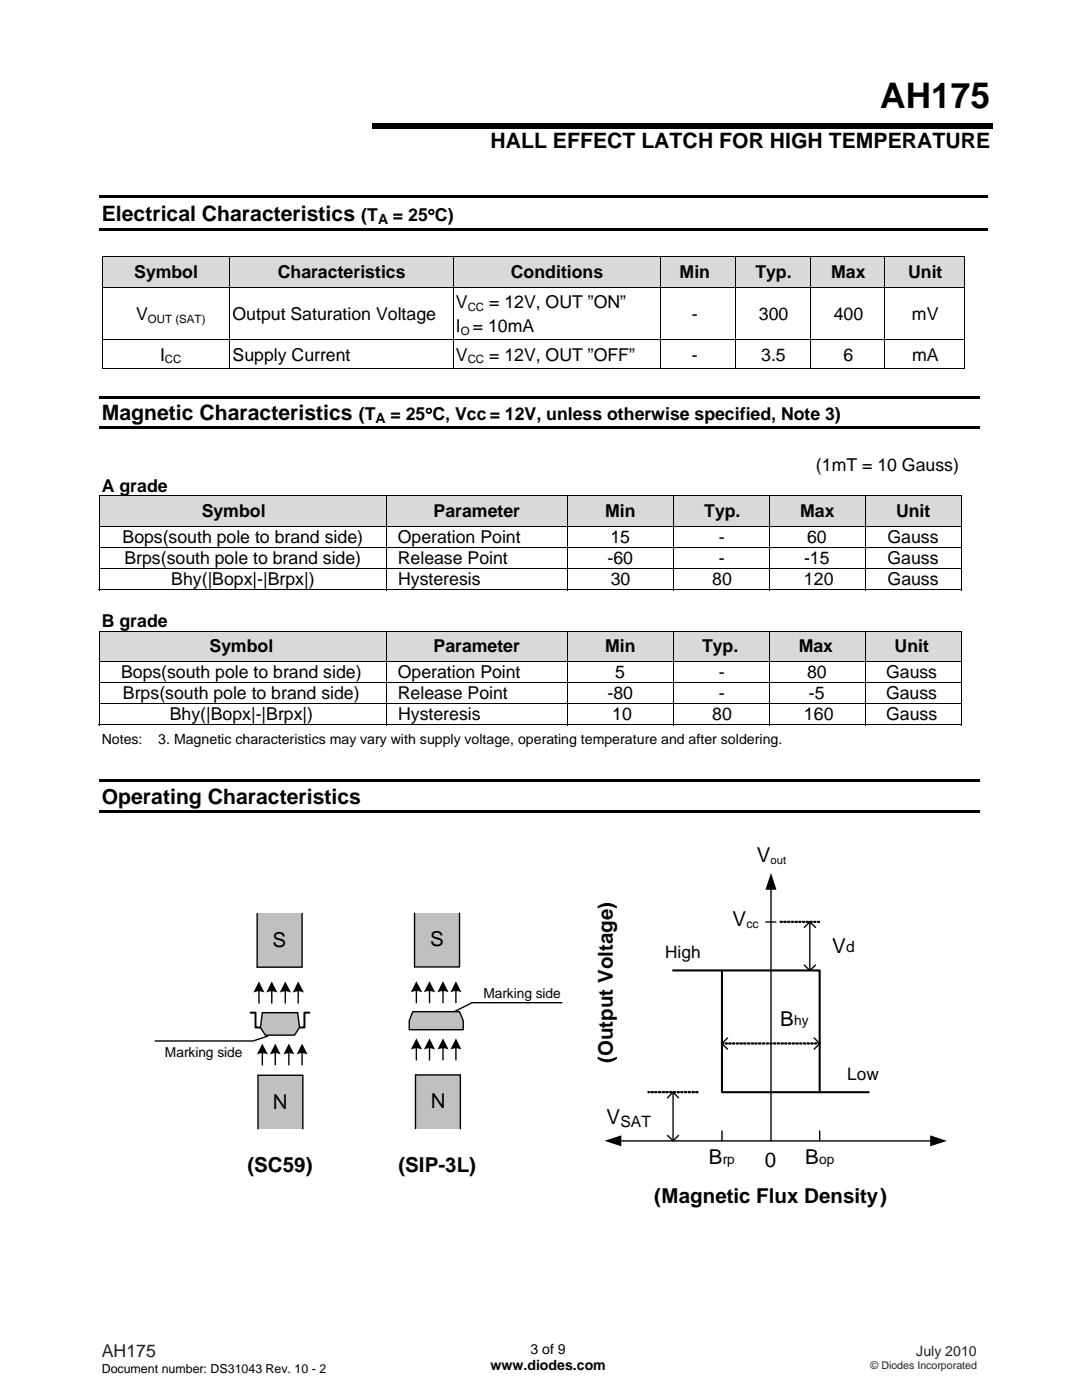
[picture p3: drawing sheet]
<svg xmlns="http://www.w3.org/2000/svg" width="216mm" height="279mm" viewBox="0 0 216 279" stroke-linecap="round" stroke-linejoin="round" font-family="sans-serif">
<path d="M19.8 39h177.2v.5h-177.2zM74.3 24.5h123.8v1.1h-123.8zM19.8 45.4h177.2v.6h-177.2zM19.8 79h175.6v.6h-175.6zM19.8 85.1h175.6v.6h-175.6z" fill="#000"/>
<g fill="#d9d9d9">
<path d="M19.9 99.1h57.1v5.8h-57.1z"/>
<path d="M20.3 99.9h56.3v4.1h-56.3z"/>
<path d="M77.2 99.1h35.9v5.8h-35.9z"/>
<path d="M77.6 99.9h35.1v4.1h-35.1z"/>
<path d="M113.2 99.1h21.2v5.8h-21.2z"/>
<path d="M113.6 99.9h20.4v4.1h-20.4z"/>
<path d="M134.6 99.1h18.9v5.8h-18.9z"/>
<path d="M135 99.9h18.1v4.1h-18.1z"/>
<path d="M153.6 99.1h19v5.8h-19z"/>
<path d="M154.1 99.9h18.1v4.1h-18.1z"/>
<path d="M172.8 99.1h18.9v5.8h-18.9z"/>
<path d="M173.2 99.9h18.1v4.1h-18.1z"/>
</g>
<path d="M19.7 98.9h.2v.2h-.2zM191.7 98.9h.2v.2h-.2zM191.7 117.6h.2v.2h-.2z" fill="#000"/>
<g fill="none" stroke="#000" stroke-width=".2">
<path d="M19.7 99h172.2M19.8 99.1v5.8M77.1 99.1v5.8M113.2 99.1v5.8M134.5 99.1v5.8M153.6 99.1v5.8M172.7 99.1v5.8M191.8 99.1v5.8M19.7 105h172.2M19.7 109.2h172.2M19.7 113.5h172.2M19.7 117.7h57.3"/>
<path d="M19.8 105.1v4M19.8 109.3v4.1M19.8 113.5v4.3M77.1 105.1v4M77.1 109.3v4.1M77.1 113.5v4.3M77.2 117.7h35.9M113.2 105.1v4M113.2 109.3v4.1M113.2 113.5v4.3M113.2 117.7h21.2M134.5 105.1v4"/>
<path d="M134.5 109.3v4.1M134.5 113.5v4.3M134.5 117.7h19M153.6 105.1v4M153.6 109.3v4.1M153.6 113.5v4.3M153.6 117.7h19M172.7 105.1v4M172.7 109.3v4.1M172.7 113.5v4.3M172.7 117.7h19M191.8 105.1v4"/>
<path d="M191.8 109.3v4.1M191.8 113.5v4.3"/>
</g>
<g fill="#d9d9d9">
<path d="M19.9 126.1h57.1v5.8h-57.1z"/>
<path d="M20.3 126.9h56.3v4.1h-56.3z"/>
<path d="M77.2 126.1h35.9v5.8h-35.9z"/>
<path d="M77.6 126.9h35.1v4.1h-35.1z"/>
<path d="M113.2 126.1h21.2v5.8h-21.2z"/>
<path d="M113.6 126.9h20.4v4.1h-20.4z"/>
<path d="M134.6 126.1h18.9v5.8h-18.9z"/>
<path d="M135 126.9h18.1v4.1h-18.1z"/>
<path d="M153.6 126.1h19v5.8h-19z"/>
<path d="M154.1 126.9h18.1v4.1h-18.1z"/>
<path d="M172.8 126.1h18.9v5.8h-18.9z"/>
<path d="M173.2 126.9h18.1v4.1h-18.1z"/>
</g>
<path d="M19.7 125.9h.2v.1h-.2zM191.7 125.9h.2v.1h-.2zM19.8 155.6h175.6v.5h-175.6zM191.7 144.6h.2v.2h-.2zM19.8 161.7h175.6v.5h-175.6z" fill="#000"/>
<g fill="none" stroke="#000" stroke-width=".2">
<path d="M19.7 126h172.2M19.7 132h172.2M19.7 136.2h172.2M19.8 126v5.9M19.8 132.1v4M19.8 136.3v4.1M77.1 126v5.9M77.1 132.1v4M77.1 136.3v4.1M113.2 126v5.9M113.2 132.1v4M113.2 136.3v4.1"/>
<path d="M134.5 126v5.9M134.5 132.1v4M134.5 136.3v4.1M153.6 126v5.9M153.6 132.1v4M153.6 136.3v4.1M172.7 126v5.9M172.7 132.1v4M172.7 136.3v4.1M191.8 126v5.9M191.8 132.1v4M191.8 136.3v4.1"/>
<path d="M19.7 140.4h172.2M19.7 144.7h57.3M19.8 140.5v4.3M77.1 140.5v4.3M77.2 144.7h35.9M113.2 140.5v4.3M113.2 144.7h21.2M134.5 140.5v4.3M134.5 144.7h19M153.6 140.5v4.3M153.6 144.7h19M172.7 140.5v4.3"/>
<path d="M172.7 144.7h19M191.8 140.5v4.3"/>
</g>
<path d="M83.1 197.5v2.6M85.7 197.5v2.6M88.4 197.5v2.6M91 197.5v2.6M97.8 200.1h-3.6l-3.6 1.8" fill="none" stroke="#000" stroke-width=".28"/>
<g fill="#000">
<path d="M83.1 195.8l1.1 2.2h-.3a2.04 2.04 0 0 0-1.9 0z" fill-rule="evenodd"/>
<path d="M85.7 195.8l1.1 2.2-1-.2h-.6l-.6 .2z" fill-rule="evenodd"/>
<path d="M88.4 195.8l1.1 2.2-1-.2h-.6l-.6 .2z" fill-rule="evenodd"/>
<path d="M91 195.8l1.1 2.2-1-.2h-.7l-.5 .2z" fill-rule="evenodd"/>
</g>
<path d="M82.4 201.9h9.3l.7 1.8v1.8h-10.7v-1.8z" fill-rule="evenodd" fill="#c0c0c0"/>
<path d="M82.4 201.9h9.3l.7 1.8v1.8h-10.7v-1.8zM83.1 208.9v2.6M85.7 208.9v2.6M88.4 208.9v2.6M91 208.9v2.6" fill="none" stroke="#000" stroke-width=".28"/>
<g fill="#000">
<path d="M83.1 207.2l1.1 2.3-1-.3-1.2 .3z" fill-rule="evenodd"/>
<path d="M85.7 207.2l1.1 2.3-1-.3-1.2 .3z" fill-rule="evenodd"/>
<path d="M88.4 207.2l1.1 2.3-1.3-.3-.9 .3z" fill-rule="evenodd"/>
<path d="M91 207.2l1.1 2.3-1.3-.3-.9 .3z" fill-rule="evenodd"/>
</g>
<path d="M82.7 182.2h9v10.8h-9z" fill="#c0c0c0"/>
<path d="M82.7 182.2v10.8h9v-10.8M97.8 200.1h14.3" fill="none" stroke="#000" stroke-width=".28"/>
<path d="M144.1 193.7h19.5v24.3h-19.5z" fill="#fff"/>
<path d="M134.3 193.7h9.8M144.1 193.7h19.5v24.3h-19.5zM163.6 218h9.7" fill="none" stroke="#000" stroke-width=".41"/>
<g fill="none" stroke="#000" stroke-width=".28">
<path d="M153.8 177.3v50.4M152.8 184h2M160.5 185.1l1.1-1.1 1.1 1.1M160.5 192.6l1.1 1.1 1.1-1.1M161.6 184v9.7M133.2 219.1l1.1-1.1 1.1 1.1M134.3 218v9.7M145.2 207.1l-1.1 1.2 1.1 1.1M162.5 207.1l1.1 1.2-1.1 1.1M123.7 227.7h62.2M133.2 226.6l1.1 1.1 1.1-1.1M144.1 225.7v2"/>
<path d="M163.6 225.7v2"/>
</g>
<g fill="#000">
<path d="M153.8 174.2l1.1 3.4h-2.2zM120.6 227.7l3.4-1.1v2.2zM185.6 226.6l3.3 1.1-3.3 1.1z"/>
<path d="M155.7 183.9h.4v.1l-.4 .1zM156.4 183.9h.4l.1 .1-.4 .1-.1-.1zM157.2 183.9h.3l.1 .1-.4 .1zM157.9 183.9h.4v.1l-.3 .1zM158.6 183.9h.4l.1 .1-.3 .1zM159.4 183.9h.4l.1 .1-.4 .1zM160.1 183.9h.4l.1 .1-.4 .1zM160.8 183.9h.5v.1l-.3 .1zM161.6 183.9h.4l.1 .1-.5 .1zM162.4 183.9h.4v.1l-.4 .1zM163.1 183.9h.4l.1 .1-.4 .1z" fill-rule="evenodd"/>
<path d="M138.8 217.8h.4l.1 .2-.4 .1zM138.1 217.8h.4v.3h-.3zM137.3 217.8h.5v.2l-.5 .1zM136.6 217.8h.4l.1 .2-.5 .1zM135.8 217.8h.5v.2l-.3 .1zM135.1 217.8h.5v.2l-.4 .1zM134.3 217.8h.5v.2l-.4 .1zM133.6 217.8h.4l.1 .2-.4 .1zM132.9 217.8h.4v.3h-.3l-.2-.1zM132.1 217.8h.5v.3h-.4l-.1-.1zM131.4 217.8h.4l.1 .2-.4 .1-.2-.1zM130.7 217.8h.4v.2l-.4 .1zM129.9 217.8h.5v.3h-.4l-.1-.1zM129.3 217.8h.3v.3h-.3z" fill-rule="evenodd"/>
<path d="M143.9 208.1h.5v.2l-.4 .1zM144.7 208.1h.4l.1 .2-.5 .1zM145.4 208.2l.4-.1 .1 .2-.4 .1zM146.2 208.1h.4v.2l-.4 .1zM146.9 208.1h.5v.2l-.5 .1zM147.7 208.1h.4l.1 .2-.5 .1zM148.4 208.1h.5v.2l-.4 .1zM149.2 208.1h.4v.2l-.4 .1zM149.9 208.2l.4-.1 .1 .2-.5 .1zM150.6 208.1h.5v.2l-.4 .1zM151.3 208.2l.5-.1v.2l-.4 .1zM152.1 208.1h.5v.2h-.5zM152.9 208.1h.4l.1 .2-.5 .1zM153.6 208.1h.5v.2l-.5 .1zM154.4 208.1h.4v.2l-.4 .1zM155.1 208.1h.5v.2l-.4 .1zM155.8 208.1h.5v.2l-.4 .1zM156.6 208.1h.4l.1 .2-.5 .1zM157.4 208.1h.4v.2l-.4 .1zM158.1 208.1h.4v.2l-.4 .1zM158.8 208.1h.4l.1 .2-.4 .1zM159.6 208.1h.4v.2l-.4 .1zM160.3 208.1h.4l.1 .2-.4 .1zM161.1 208.1h.4v.2l-.4 .1zM161.8 208.1h.4l.1 .2-.5 .1zM162.5 208.1h.5v.2l-.4 .1zM163.3 208.1h.3l.1 .2-.4 .1z" fill-rule="evenodd"/>
</g>
<g fill="none" stroke="#000" stroke-width=".2">
<path d="M155.7 183.9h.4v.1l-.4 .1zM156.4 183.9h.4l.1 .1-.4 .1-.1-.1zM157.2 183.9h.4v.1l-.4 .1zM157.9 183.9h.4v.1l-.3 .1zM158.6 183.9h.4l.1 .1-.3 .1zM159.4 183.9h.4l.1 .1-.4 .1zM160.1 183.9h.4l.1 .1-.4 .1zM160.8 183.9h.5v.1l-.3 .1zM161.6 183.9h.4l.1 .1-.5 .1zM162.4 183.9h.4v.1l-.3 .1zM163.1 183.9h.4l.1 .1-.4 .1zM129.3 217.8h.3v.3h-.3z"/>
<path d="M129.9 217.8h.5v.3h-.4l-.1-.1zM130.7 217.8h.4v.2l-.4 .1zM131.4 217.8h.4l.1 .2-.4 .1-.2-.1zM132.1 217.8h.5v.3h-.4l-.1-.1zM132.9 217.8h.4v.3h-.3l-.2-.1zM133.6 217.8h.4l.1 .2-.4 .1zM134.3 217.8h.5v.2l-.4 .1zM135.1 217.8h.5v.2l-.4 .1zM135.8 217.8h.5v.2l-.3 .1zM136.6 217.8h.4l.1 .2-.5 .1zM137.3 217.8h.5v.2l-.5 .1zM138.1 217.8h.4v.3h-.3z"/>
<path d="M138.8 217.8h.4l.1 .2-.4 .1zM143.9 208.1h.5v.2l-.4 .1zM144.7 208.1h.4l.1 .2-.5 .1zM145.5 208.1h.3l.1 .2-.4 .1zM146.2 208.1h.4v.2l-.4 .1zM146.9 208.1h.5v.2l-.5 .1zM147.7 208.1h.4l.1 .2-.5 .1zM148.4 208.1h.5v.2l-.4 .1zM149.2 208.1h.4v.2l-.4 .1zM149.9 208.1h.4l.1 .2-.5 .1zM150.6 208.1h.5v.2l-.4 .1zM151.4 208.1h.4v.2l-.4 .1z"/>
<path d="M152.1 208.1h.5v.2h-.5zM152.9 208.1h.4l.1 .2-.5 .1zM153.6 208.1h.5v.2l-.5 .1zM154.4 208.1h.4v.2l-.4 .1zM155.1 208.1h.5v.2l-.4 .1zM155.8 208.1h.5v.2l-.4 .1zM156.6 208.1h.4l.1 .2-.5 .1zM157.4 208.1h.4v.2l-.4 .1zM158.1 208.1h.4v.2l-.4 .1zM158.8 208.1h.4l.1 .2-.4 .1zM159.6 208.1h.4v.2l-.4 .1zM160.3 208.1h.4l.1 .2-.4 .1z"/>
<path d="M161.1 208.1h.4v.2l-.4 .1zM161.8 208.1h.4l.1 .2-.5 .1zM162.5 208.1h.5v.2l-.4 .1zM163.3 208.1h.3l.1 .2-.4 .1z"/>
</g>
<path d="M52.3 202.1h7.1l.4 3-1 1.5h-5.9l-.9-1.5z" fill-rule="evenodd" fill="#c0c0c0"/>
<path d="M51.7 197.5v2.7M54.2 197.5v2.7M56.9 197.5v2.7M59.5 197.5v2.7M52.3 202.1h7.1l.4 3-1 1.5h-5.9l-.9-1.5zM53.4 206.8l-2.9 1h-19.5" fill="none" stroke="#000" stroke-width=".28"/>
<path d="M50 202.1h1v3h1M61.7 202.1h-1v3h-.9" fill="none" stroke="#000" stroke-width=".39"/>
<g fill="#000">
<path d="M51.7 195.9l1.1 2.2-1.3-.3-1 .3z" fill-rule="evenodd"/>
<path d="M54.2 195.9l1.2 2.2-1-.3-1.3 .3z" fill-rule="evenodd"/>
<path d="M56.9 195.9l1.2 2.2-1-.3-1.3 .3z" fill-rule="evenodd"/>
<path d="M59.5 195.9l1.2 2.2-1-.3-1.3 .3z" fill-rule="evenodd"/>
</g>
<path d="M51.3 182.3h9v10.7h-9z" fill="#c0c0c0"/>
<path d="M51.3 182.3v10.7h9v-10.7M52.3 209.9v2.6M54.9 209.9v2.6M57.6 209.9v2.6M60.3 209.9v2.6" fill="none" stroke="#000" stroke-width=".28"/>
<g fill="#000">
<path d="M52.3 208.3l1.2 2.2-.1-.1a2.52 2.52 0 0 0-2 0l-.2 .1z" fill-rule="evenodd"/>
<path d="M54.9 208.3l1.1 2.2-.9-.3h-.6l-.7 .3z" fill-rule="evenodd"/>
<path d="M57.6 208.3l1.2 2.2-1-.3-1.3 .3z" fill-rule="evenodd"/>
<path d="M60.3 208.3l1.1 2.2a2.35 2.35 0 0 0-2.2 0z" fill-rule="evenodd"/>
</g>
<path d="M82.9 214.5h9v10.8h-9z" fill="#c0c0c0"/>
<path d="M82.9 225.3v-10.8h9v10.8" fill="none" stroke="#000" stroke-width=".28"/>
<path d="M51.5 214.6h8.9v10.7h-8.9z" fill="#c0c0c0"/>
<path d="M51.5 225.3v-10.7h8.9v10.7" fill="none" stroke="#000" stroke-width=".28"/>
<g fill="#d9d9d9">
<path d="M20.5 51.3h25.3v6h-25.3z"/>
<path d="M20.9 52.2h24.5v4.1h-24.5z"/>
<path d="M46 51.3h44.4v6h-44.4z"/>
<path d="M46.4 52.2h43.5v4.1h-43.5z"/>
<path d="M90.6 51.3h41.2v6h-41.2z"/>
<path d="M91 52.2h40.3v4.1h-40.3z"/>
<path d="M131.9 51.3h14.8v6h-14.8z"/>
<path d="M132.4 52.2h13.8v4.1h-13.8z"/>
<path d="M146.9 51.3h14.7v6h-14.7z"/>
<path d="M147.3 52.2h13.8v4.1h-13.8z"/>
<path d="M161.8 51.3h14.7v6h-14.7z"/>
<path d="M162.2 52.2h13.9v4.1h-13.9z"/>
<path d="M176.7 51.3h15.6v6h-15.6z"/>
<path d="M177.1 52.2h14.8v4.1h-14.8z"/>
</g>
<path d="M20.3 51.1h.2v.2h-.2zM192.3 51.1h.2v.2h-.2zM192.3 73.4h.2v.2h-.2z" fill="#000"/>
<g fill="none" stroke="#000" stroke-width=".2">
<path d="M20.3 51.2h172.2M20.3 57.4h172.2M20.4 51.3v6M20.4 57.4v10.3M45.9 51.3v6M45.9 57.4v10.3M90.4 51.3v6M90.4 57.4v10.3M131.8 51.3v6M131.8 57.4v10.3M146.7 51.3v6M146.7 57.4v10.3"/>
<path d="M161.6 51.3v6M161.6 57.4v10.3M176.6 51.3v6M176.6 57.4v10.3M192.4 51.3v6M192.4 57.4v10.3M20.3 67.8h172.2M20.3 73.5h25.5M20.4 67.8v5.8M45.9 67.8v5.8M46 73.5h44.4M90.4 67.8v5.8"/>
<path d="M90.5 73.5h41.3M131.8 67.8v5.8M131.9 73.5h14.8M146.7 67.8v5.8M146.8 73.5h14.8M161.6 67.8v5.8M161.7 73.5h14.8M176.6 67.8v5.8M176.7 73.5h15.6M192.4 67.8v5.8"/>
</g>
<text font-size="7" x="175.6" y="21.6">AH175</text>
<g font-size="4.2">
<text x="97.9" y="29.5">HALL EFFECT LATCH FOR HIGH TEMPERATURE</text>
<text x="20.3" y="44.2">Electrical Characteristics</text>
<text x="20.3" y="83.9">Magnetic Characteristics</text>
<text x="20.3" y="160.4">Operating Characteristics</text>
</g>
<g font-size="4.1">
<text x="151" y="172.1">V</text>
<text x="146.1" y="184.7">V</text>
<text x="54.4" y="189">S</text>
<text x="85.8" y="188.9">S</text>
<text x="166.1" y="190.1">V</text>
<text x="155.7" y="204.7">B</text>
<text x="122.3" y="212.2" transform="rotate(-90 122.3 212.2)">(Output Voltage)</text>
<text x="54.5" y="221.3">N</text>
<text x="85.9" y="221.2">N</text>
<text x="121" y="224.3">V</text>
<text x="49.4" y="233.8">(SC59)</text>
<text x="79.5" y="233.8">(SIP-3L)</text>
<text x="141.4" y="232.4">B</text>
<text x="152.6" y="232.8">0</text>
<text x="160.7" y="232.4">B</text>
<text x="130.6" y="240.1">(Magnetic Flux Density)</text>
</g>
<g font-size="3.5">
<text x="72.1" y="44.2">(T</text>
<text x="78.4" y="44.2">= 25°C)</text>
<text x="26.8" y="55.5">Symbol</text>
<text x="55.4" y="55.5">Characteristics</text>
<text x="101.9" y="55.5">Conditions</text>
<text x="135.6" y="55.5">Min</text>
<text x="150.7" y="55.5">Typ.</text>
<text x="165.9" y="55.5">Max</text>
<text x="181.2" y="55.5">Unit</text>
<text x="27.2" y="63.9">V</text>
<text x="46.4" y="63.9">Output Saturation Voltage</text>
<text x="91" y="61.6">V</text>
<text x="97.6" y="61.6">= 12V, OUT ”ON”</text>
<text x="138.1" y="63.9">-</text>
<text x="151.4" y="63.9">300</text>
<text x="166.3" y="63.9">400</text>
<text x="182" y="63.9">mV</text>
<text x="31.9" y="72">I</text>
<text x="46.4" y="72">Supply Current</text>
<text x="91" y="72">V</text>
<text x="91" y="66.3">I = 10mA</text>
<text x="97.6" y="72">= 12V, OUT ”OFF”</text>
<text x="138.1" y="72">-</text>
<text x="151.9" y="72">3.5</text>
<text x="168.3" y="72">6</text>
<text x="182" y="72">mA</text>
<text x="71.6" y="83.9">(T</text>
<text x="77.9" y="83.9">= 25°C, Vcc = 12V, unless otherwise specified, Note 3)</text>
<text x="162.8" y="94">(1mT = 10 Gauss)</text>
<text x="20.3" y="98.1">A grade</text>
<text x="40.3" y="103.2">Symbol</text>
<text x="86.5" y="103.2">Parameter</text>
<text x="120.8" y="103.2">Min</text>
<text x="140.5" y="103.2">Typ.</text>
<text x="159.7" y="103.2">Max</text>
<text x="178.8" y="103.2">Unit</text>
<text x="24.5" y="108.3">Bops(south pole to brand side)</text>
<text x="24.8" y="112.6">Brps(south pole to brand side)</text>
<text x="79.4" y="108.3">Operation Point</text>
<text x="79.4" y="112.6">Release Point</text>
<text x="121.2" y="112.6">-60</text>
<text x="121.8" y="108.3">15</text>
<text x="143.4" y="108.3">-</text>
<text x="143.4" y="112.6">-</text>
<text x="160.4" y="112.6">-15</text>
<text x="161" y="108.3">60</text>
<text x="177.1" y="112.6">Gauss</text>
<text x="177.1" y="108.3">Gauss</text>
<text x="34.2" y="116.8">Bhy(|Bopx|-|Brpx|)</text>
<text x="79.4" y="116.8">Hysteresis</text>
<text x="121.9" y="116.8">30</text>
<text x="142.1" y="116.8">80</text>
<text x="160.4" y="116.8">120</text>
<text x="177.1" y="116.8">Gauss</text>
<text x="20.3" y="125.1">B grade</text>
<text x="41.8" y="130.2">Symbol</text>
<text x="86.5" y="130.2">Parameter</text>
<text x="120.8" y="130.2">Min</text>
<text x="140.1" y="130.2">Typ.</text>
<text x="159.4" y="130.2">Max</text>
<text x="178.5" y="130.2">Unit</text>
<text x="24.2" y="135.3">Bops(south pole to brand side)</text>
<text x="79.4" y="135.3">Operation Point</text>
<text x="122.8" y="135.3">5</text>
<text x="143.4" y="135.3">-</text>
<text x="161" y="135.3">80</text>
<text x="176.8" y="135.3">Gauss</text>
<text x="24.5" y="139.6">Brps(south pole to brand side)</text>
<text x="33.9" y="143.8">Bhy(|Bopx|-|Brpx|)</text>
<text x="79.4" y="139.6">Release Point</text>
<text x="79.4" y="143.8">Hysteresis</text>
<text x="121.2" y="139.6">-80</text>
<text x="122.2" y="143.8">10</text>
<text x="142.1" y="143.8">80</text>
<text x="143.4" y="139.6">-</text>
<text x="160.4" y="143.8">160</text>
<text x="161.4" y="139.6">-5</text>
<text x="176.8" y="139.6">Gauss</text>
<text x="176.8" y="143.8">Gauss</text>
</g>
<text font-size="3.5" fill="#231f20" x="20.3" y="270.9">AH175</text>
<g font-size="3.4">
<text x="132.7" y="191.2">High</text>
<text x="169.1" y="215.5">Low</text>
</g>
<g font-size="3.1">
<text x="168.8" y="190.1">d</text>
<text x="123.8" y="224.9">SAT</text>
</g>
<g font-size="2.8">
<text x="75.4" y="44.7">A</text>
<text x="75" y="84.4">A</text>
<text x="20.3" y="148.4">Notes:</text>
<text x="31.6" y="148.4">3. Magnetic characteristics may vary with supply voltage, operating temperature and after soldering.</text>
<text x="97.9" y="273.5">www.diodes.com</text>
<text x="105.8" y="270.2">3 of 9</text>
</g>
<text font-size="2.8" fill="#231f20" x="182.8" y="270.6">July 2010</text>
<g font-size="2.7">
<text x="96.5" y="199.2">Marking side</text>
<text x="158.5" y="204.6">hy</text>
<text x="32.9" y="211">Marking side</text>
<text x="144.2" y="232.3">rp</text>
<text x="163.4" y="232.3">op</text>
</g>
<text font-size="2.5" x="20.3" y="274">Document number: DS31043 Rev. 10 - 2</text>
<text font-size="2.4" x="148.9" y="185.2">cc</text>
<g font-size="2.3">
<text x="29.5" y="64.4">OUT (SAT)</text>
<text x="93.3" y="62.1">CC</text>
<text x="91.9" y="66.8">O</text>
<text x="32.9" y="72.5">CC</text>
<text x="93.3" y="72.5">CC</text>
</g>
<text font-size="2.2" x="153.8" y="172.5">out</text>
<text font-size="2.1" fill="#231f20" x="173.7" y="273.2">© Diodes Incorporated</text>
</svg>
